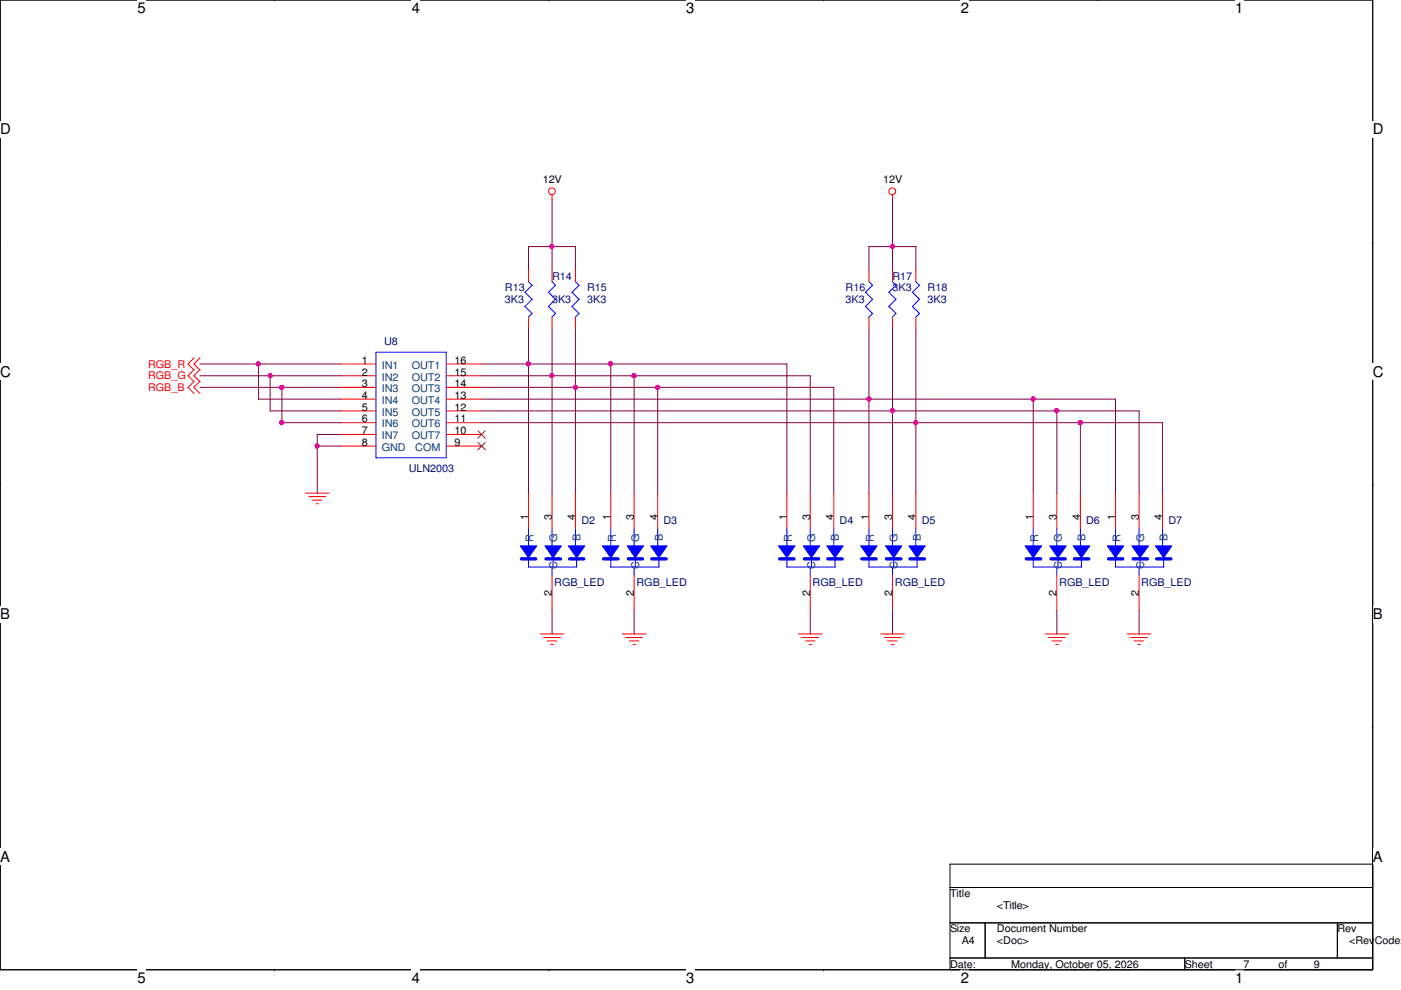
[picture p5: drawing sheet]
<svg xmlns="http://www.w3.org/2000/svg" width="297mm" height="210mm" viewBox="0 0 297 210" stroke-linecap="round" stroke-linejoin="round" font-family="sans-serif">
<path d="M0 0h291v205.6h-291z" fill="none" stroke="#000" stroke-width=".21"/>
<g fill="#fff">
<path d="M29.1 0h1.8v3.5h-1.8z"/>
<path d="M29.1 205.6h1.8v3.5h-1.8z"/>
</g>
<path d="M58.2 0h.1M58.2 205.6h.1" fill="none" stroke="#000" stroke-width=".21"/>
<g fill="#fff">
<path d="M87.3 0h1.7v3.5h-1.7z"/>
<path d="M87.3 205.6h1.7v3.5h-1.7z"/>
</g>
<path d="M116.4 0h.1M116.4 205.6h.1" fill="none" stroke="#000" stroke-width=".21"/>
<g fill="#fff">
<path d="M145.5 0h1.7v3.5h-1.7z"/>
<path d="M145.5 205.6h1.7v3.5h-1.7z"/>
</g>
<path d="M174.6 0h.1M174.6 205.6h.1" fill="none" stroke="#000" stroke-width=".21"/>
<g fill="#fff">
<path d="M203.7 0h1.7v3.5h-1.7z"/>
<path d="M203.7 205.6h1.7v3.5h-1.7z"/>
</g>
<path d="M232.8 0h.1M232.8 205.6h.1" fill="none" stroke="#000" stroke-width=".21"/>
<g fill="#fff">
<path d="M261.9 0h1.7v3.5h-1.7z"/>
<path d="M261.9 205.6h1.7v3.5h-1.7z"/>
<path d="M0 25.7h2.3v3.5h-2.3z"/>
<path d="M291 25.7h2.3v3.5h-2.3z"/>
<path d="M0 77.1h2.3v3.5h-2.3z"/>
<path d="M291 77.1h2.3v3.5h-2.3z"/>
</g>
<path d="M0 51.4h.1M291 51.4h.1" fill="none" stroke="#000" stroke-width=".21"/>
<g fill="#fff">
<path d="M0 128.5h2.1v3.5h-2.1z"/>
<path d="M291 128.5h2.1v3.5h-2.1z"/>
</g>
<path d="M0 102.8h.1M291 102.8h.1" fill="none" stroke="#000" stroke-width=".21"/>
<g fill="#fff">
<path d="M0 179.9h2.1v3.4h-2.1z"/>
<path d="M291 179.9h2.1v3.4h-2.1z"/>
</g>
<path d="M0 154.2h.1M291 154.2h.1M201.4 183.2h89.6v22.4h-89.6zM201.4 188.2h89.6M201.4 195.7h89.6M208.9 195.7v7.4M283.5 195.7v7.4M201.4 203.1h89.6M251.2 203.1v2.5" fill="none" stroke="#000" stroke-width=".21"/>
<g fill="none" stroke="#f00" stroke-width=".21">
<path d="M117 41.3v1.1M189.2 41.3v1.1M41.1 75.9l-1.2 1.3 1.2 1.2M41.1 78.4l-1.2 1.3 1.2 1.2M42.4 75.9l-1.3 1.3 1.3 1.2M42.4 78.4l-1.3 1.3 1.3 1.2M41.1 80.9l-1.2 1.2 1.2 1.3M42.4 80.9l-1.3 1.2 1.3 1.3M64.8 104.6h5M65.5 105.3h3.5M66.2 106h2M67 106.8h.5"/>
<path d="M114.6 134.4h4.9M115.3 135.2h3.5M116 135.9h2M116.8 136.7h.5M131.9 134.4h5.1M132.7 135.2h3.5M133.4 135.9h2.1M134.2 136.7h.5M169.3 134.4h5M170 135.2h3.6M170.8 135.9h2M171.5 136.7h.6"/>
<path d="M186.7 134.4h5.1M187.5 135.2h3.5M188.2 135.9h2M189 136.7h.5M221.6 134.4h5M222.3 135.2h3.5M223 135.9h2.1M223.8 136.7h.6M239 134.4h5M239.7 135.2h3.6M240.4 135.9h2.1M241.3 136.7h.5"/>
<circle cx="117" cy="40.6" r=".72"/>
<circle cx="189.2" cy="40.6" r=".72"/>
</g>
<path d="M165.1 115.7h3.5l-1.8 2.5z" fill-rule="evenodd" fill="#00f"/>
<path d="M165.1 115.7h3.5l-1.8 2.5z" fill="none" stroke="#00f" stroke-width=".21"/>
<path d="M170.3 115.7h3.5l-1.8 2.5z" fill-rule="evenodd" fill="#00f"/>
<path d="M170.3 115.7h3.5l-1.8 2.5z" fill="none" stroke="#00f" stroke-width=".21"/>
<path d="M175.3 115.7h3.5l-1.8 2.5z" fill-rule="evenodd" fill="#00f"/>
<g fill="none" stroke="#00f" stroke-width=".21">
<path d="M184.2 59.7l.8 .8M183.5 62l1.5 1.5M183.5 65l1.5 1.5M185 60.5l-1.5 1.5M185 63.5l-1.5 1.5M185 66.5l-.8 .8M166.8 112v4M166.8 118.7v1.6M171.8 112v4M172 118.7v1.6M175.3 115.7h3.5l-1.8 2.5zM176.8 112v4"/>
<path d="M177 118.4v1.8M166.8 120.2h10.3M171.8 120.2v1.8"/>
</g>
<path d="M165.3 118.5h3.1M170.6 118.5h3M175.5 118.5h3.1" fill="none" stroke="#00f" stroke-width=".72"/>
<path d="M184.2 57.2v2.5M184.2 67.2v2.5M166.8 104.6v7.4M171.8 104.6v7.4M176.8 104.6v7.4M171.8 122v7.5" fill="none" stroke="#f00" stroke-width=".21"/>
<path d="M182.5 115.7h3.5l-1.8 2.5z" fill-rule="evenodd" fill="#00f"/>
<path d="M182.5 115.7h3.5l-1.8 2.5z" fill="none" stroke="#00f" stroke-width=".21"/>
<path d="M187.7 115.7h3.5l-1.7 2.5z" fill-rule="evenodd" fill="#00f"/>
<path d="M187.7 115.7h3.5l-1.7 2.5z" fill="none" stroke="#00f" stroke-width=".21"/>
<path d="M192.7 115.7h3.5l-1.8 2.5z" fill-rule="evenodd" fill="#00f"/>
<g fill="none" stroke="#00f" stroke-width=".21">
<path d="M189.2 59.7l.8 .8M194.2 59.7l.8 .8M188.5 62l1.5 1.5M188.5 65l1.5 1.5M189.9 60.5l-1.5 1.5M189.9 63.5l-1.5 1.5M189.9 66.5l-.7 .8M193.5 62l1.5 1.5M193.5 65l1.5 1.5M194.9 60.5l-1.5 1.5M194.9 63.5l-1.5 1.5M194.9 66.5l-.8 .8"/>
<path d="M184.2 112v4M184.2 118.7v1.6M189.2 112v4M189.5 118.7v1.6M192.7 115.7h3.5l-1.8 2.5zM194.2 112v4M194.4 118.4v1.8M184.2 120.2h10.3M189.2 120.2v1.8"/>
</g>
<path d="M182.7 118.5h3.1M188 118.5h3M193 118.5h3" fill="none" stroke="#00f" stroke-width=".72"/>
<path d="M189.2 57.2v2.5M194.2 57.2v2.5M189.2 67.2v2.5M194.2 67.2v2.5M184.2 104.6v7.4M189.2 104.6v7.4M194.2 104.6v7.4M189.2 122v7.5" fill="none" stroke="#f00" stroke-width=".21"/>
<path d="M234.8 115.7h3.4l-1.7 2.5z" fill-rule="evenodd" fill="#00f"/>
<path d="M234.8 115.7h3.4l-1.7 2.5z" fill="none" stroke="#00f" stroke-width=".21"/>
<path d="M240 115.7h3.5l-1.8 2.5z" fill-rule="evenodd" fill="#00f"/>
<path d="M240 115.7h3.5l-1.8 2.5z" fill="none" stroke="#00f" stroke-width=".21"/>
<path d="M245 115.7h3.5l-1.8 2.5z" fill-rule="evenodd" fill="#00f"/>
<path d="M236.5 112v4M236.5 118.7v1.6M241.5 112v4M241.7 118.7v1.6M245 115.7h3.5l-1.8 2.5zM246.5 112v4M246.7 118.4l.1 1.8h-10.3M241.5 120.2v1.8" fill="none" stroke="#00f" stroke-width=".21"/>
<path d="M235 118.5h3M240.2 118.5h3.1M245.2 118.5h3" fill="none" stroke="#00f" stroke-width=".72"/>
<path d="M236.5 104.6v7.4M241.5 104.6v7.4M246.5 104.6v7.4M241.5 122v7.5" fill="none" stroke="#f00" stroke-width=".21"/>
<path d="M217.3 115.7h3.5l-1.7 2.5z" fill-rule="evenodd" fill="#00f"/>
<path d="M217.3 115.7h3.5l-1.7 2.5z" fill="none" stroke="#00f" stroke-width=".21"/>
<path d="M222.6 115.7h3.5l-1.8 2.5z" fill-rule="evenodd" fill="#00f"/>
<path d="M222.6 115.7h3.5l-1.8 2.5z" fill="none" stroke="#00f" stroke-width=".21"/>
<path d="M227.5 115.7h3.6l-1.8 2.5z" fill-rule="evenodd" fill="#00f"/>
<g fill="none" stroke="#00f" stroke-width=".21">
<path d="M112.1 59.7l.8 .8M117 59.7l.8 .8M111.3 62l1.6 1.5M111.3 65l1.6 1.5M112.8 60.5l-1.6 1.5M112.8 63.5l-1.6 1.5M112.8 66.5l-.8 .8M116.3 62l1.5 1.5M116.3 65l1.5 1.5M117.8 60.5l-1.6 1.5M117.8 63.5l-1.6 1.5M117.8 66.5l-.8 .8"/>
<path d="M219.1 112v4M219.1 118.7v1.6M224.1 112v4M224.3 118.7v1.6M227.5 115.7h3.6l-1.8 2.5zM229.1 112v4M229.3 118.4v1.8h-10.2M224.1 120.2v1.8"/>
</g>
<path d="M217.6 118.5h3M222.8 118.5h3M227.8 118.5h3" fill="none" stroke="#00f" stroke-width=".72"/>
<path d="M112.1 57.2v2.5M117 57.2v2.5M112.1 67.2v2.5M117 67.2v2.5M219.1 104.6v7.4M224.1 104.6v7.4M229.1 104.6v7.4M224.1 122v7.5" fill="none" stroke="#f00" stroke-width=".21"/>
<path d="M127.7 115.7h3.5l-1.7 2.5z" fill-rule="evenodd" fill="#00f"/>
<path d="M127.7 115.7h3.5l-1.7 2.5z" fill="none" stroke="#00f" stroke-width=".21"/>
<path d="M133 115.7h3.4l-1.7 2.5z" fill-rule="evenodd" fill="#00f"/>
<path d="M133 115.7h3.4l-1.7 2.5z" fill="none" stroke="#00f" stroke-width=".21"/>
<path d="M138 115.7h3.4l-1.7 2.5z" fill-rule="evenodd" fill="#00f"/>
<g fill="none" stroke="#00f" stroke-width=".21">
<path d="M122 59.7l.8 .8M121.3 62l1.5 1.5M121.3 65l1.5 1.5M122.8 60.5l-1.6 1.5M122.8 63.5l-1.6 1.5M122.8 66.5l-.8 .8M129.5 112v4M129.5 118.7v1.6M134.4 112v4M134.7 118.7v1.6M138 115.7h3.4l-1.7 2.5zM139.4 112v4"/>
<path d="M139.7 118.4v1.8h-10.2M134.4 120.2v1.8"/>
</g>
<path d="M128 118.5h3M133.2 118.5h3M138.2 118.5h3" fill="none" stroke="#00f" stroke-width=".72"/>
<path d="M122 57.2v2.5M122 67.2v2.5M129.5 104.6v7.4M134.4 104.6v7.4M139.4 104.6v7.4M134.4 122v7.5" fill="none" stroke="#f00" stroke-width=".21"/>
<path d="M110.3 115.7h3.5l-1.7 2.5z" fill-rule="evenodd" fill="#00f"/>
<path d="M110.3 115.7h3.5l-1.7 2.5z" fill="none" stroke="#00f" stroke-width=".21"/>
<path d="M115.5 115.7h3.5l-1.7 2.5z" fill-rule="evenodd" fill="#00f"/>
<path d="M115.5 115.7h3.5l-1.7 2.5z" fill="none" stroke="#00f" stroke-width=".21"/>
<path d="M120.5 115.7h3.5l-1.7 2.5z" fill-rule="evenodd" fill="#00f"/>
<path d="M79.7 74.7h14.9v22.4h-14.9zM112.1 112v4M112.1 118.7v1.6M117 112v4M117.3 118.7v1.6M120.5 115.7h3.5l-1.7 2.5zM122 112v4M122.3 118.4v1.8M112.1 120.2h10.2M117 120.2v1.8" fill="none" stroke="#00f" stroke-width=".21"/>
<path d="M110.6 118.5h3M115.8 118.5h3M120.8 118.5h3" fill="none" stroke="#00f" stroke-width=".72"/>
<g fill="none" stroke="#f00" stroke-width=".21">
<path d="M72.2 77.2h7.5M72.2 79.7h7.5M94.6 77.2h7.5M94.6 79.7h7.5M72.2 82.1h7.5M72.2 84.6h7.5M72.2 87.1h7.5M72.2 89.6h7.5M72.2 92.1h7.5M72.2 94.6h7.5M94.6 82.1h7.5M94.6 84.6h7.5"/>
<path d="M94.6 87.1h7.5M94.6 89.6h7.5M94.6 92.1h7.5M94.6 94.6h7.5M112.1 104.6v7.4M117 104.6v7.4M122 104.6v7.4M117 122v7.5"/>
</g>
<path d="M101.3 93.8l1.6 1.6M101.3 91.4l1.6 1.5M102.9 93.8l-1.6 1.6M102.9 91.4l-1.6 1.5" fill="none" stroke="#804000" stroke-width=".21"/>
<g fill="none" stroke="#800040" stroke-width=".21">
<path d="M117 42.3v14.9M122 52.2v5M122 52.3h-9.9v4.9M189.2 42.3v14.9M194.2 52.2v5M194.2 52.3h-10v4.9M42.4 77.2h29.8M42.4 79.7h29.8M54.8 77.2v7.5l17.5-.1M57.3 79.7v7.5l15-.1M102.1 77.2h64.7M102.1 79.7h69.7"/>
<path d="M112.1 69.7v34.9M117 69.7v34.9M122 69.7v34.9M129.5 77.1v27.5M134.4 79.6v25M166.8 77.1v27.5M171.8 79.6v25M184.2 69.7v34.9M189.2 69.7v34.9M194.2 69.7v34.9M42.4 82.1h29.8M59.8 89.6h12.5"/>
<path d="M59.8 82.1v7.6M67.2 94.6h5M67.2 92.1h5M67.3 92.1v12.5M102.1 89.6h144.4M102.1 84.6h134.4M102.1 87.1h139.4M102.1 82.1h74.7v22.5M139.4 82.1v22.5M219.1 84.6v20M224.1 87.1v17.5M229.1 89.6v15"/>
<path d="M236.5 84.6v20M241.5 87.1v17.5M246.5 89.6v15M117 129.5v5M134.4 129.5v5M171.8 129.5v5M189.2 129.5v5M224.1 129.5v5M241.5 129.5v5"/>
</g>
<circle cx="117" cy="52.3" r=".48" fill="#f0f"/>
<circle cx="117" cy="52.3" r=".48" fill="none" stroke="#f0f" stroke-width=".21"/>
<circle cx="189.2" cy="52.3" r=".49" fill="#f0f"/>
<circle cx="189.2" cy="52.3" r=".49" fill="none" stroke="#f0f" stroke-width=".21"/>
<circle cx="59.8" cy="82.1" r=".48" fill="#f0f"/>
<circle cx="59.8" cy="82.1" r=".48" fill="none" stroke="#f0f" stroke-width=".21"/>
<circle cx="59.7" cy="89.6" r=".49" fill="#f0f"/>
<circle cx="59.7" cy="89.6" r=".49" fill="none" stroke="#f0f" stroke-width=".21"/>
<circle cx="54.8" cy="77.1" r=".48" fill="#f0f"/>
<circle cx="54.8" cy="77.1" r=".48" fill="none" stroke="#f0f" stroke-width=".21"/>
<circle cx="57.3" cy="79.6" r=".47" fill="#f0f"/>
<circle cx="57.3" cy="79.6" r=".47" fill="none" stroke="#f0f" stroke-width=".21"/>
<circle cx="112" cy="77.1" r=".49" fill="#f0f"/>
<circle cx="112" cy="77.1" r=".49" fill="none" stroke="#f0f" stroke-width=".21"/>
<circle cx="117" cy="79.6" r=".47" fill="#f0f"/>
<circle cx="117" cy="79.6" r=".47" fill="none" stroke="#f0f" stroke-width=".21"/>
<circle cx="122" cy="82.1" r=".48" fill="#f0f"/>
<circle cx="122" cy="82.1" r=".48" fill="none" stroke="#f0f" stroke-width=".21"/>
<circle cx="129.4" cy="77.1" r=".48" fill="#f0f"/>
<circle cx="129.4" cy="77.1" r=".48" fill="none" stroke="#f0f" stroke-width=".21"/>
<circle cx="134.4" cy="79.6" r=".48" fill="#f0f"/>
<circle cx="134.4" cy="79.6" r=".48" fill="none" stroke="#f0f" stroke-width=".21"/>
<circle cx="139.4" cy="82.1" r=".48" fill="#f0f"/>
<circle cx="139.4" cy="82.1" r=".48" fill="none" stroke="#f0f" stroke-width=".21"/>
<circle cx="194.2" cy="89.6" r=".48" fill="#f0f"/>
<circle cx="194.2" cy="89.6" r=".48" fill="none" stroke="#f0f" stroke-width=".21"/>
<circle cx="184.2" cy="84.6" r=".49" fill="#f0f"/>
<circle cx="184.2" cy="84.6" r=".49" fill="none" stroke="#f0f" stroke-width=".21"/>
<circle cx="189.2" cy="87.1" r=".49" fill="#f0f"/>
<circle cx="189.2" cy="87.1" r=".49" fill="none" stroke="#f0f" stroke-width=".21"/>
<circle cx="219.1" cy="84.6" r=".48" fill="#f0f"/>
<circle cx="219.1" cy="84.6" r=".48" fill="none" stroke="#f0f" stroke-width=".21"/>
<circle cx="224" cy="87.1" r=".49" fill="#f0f"/>
<circle cx="224" cy="87.1" r=".49" fill="none" stroke="#f0f" stroke-width=".21"/>
<circle cx="229" cy="89.6" r=".48" fill="#f0f"/>
<circle cx="229" cy="89.6" r=".48" fill="none" stroke="#f0f" stroke-width=".21"/>
<circle cx="67.2" cy="94.6" r=".47" fill="#f0f"/>
<circle cx="67.2" cy="94.6" r=".47" fill="none" stroke="#f0f" stroke-width=".21"/>
<g font-size="3.1">
<text x="29.1" y="2.8">5</text>
<text x="87.3" y="2.8">4</text>
<text x="145.5" y="2.8">3</text>
<text x="203.7" y="2.8">2</text>
<text x="261.9" y="2.8">1</text>
<text x="0" y="28.5">D</text>
<text x="291" y="28.5">D</text>
<text x="0" y="79.9">C</text>
<text x="291" y="79.9">C</text>
<text x="0" y="131.3">B</text>
<text x="291" y="131.3">B</text>
<text x="0" y="182.7">A</text>
<text x="291" y="182.7">A</text>
<text x="29.1" y="208.4">5</text>
<text x="87.3" y="208.4">4</text>
<text x="145.5" y="208.4">3</text>
<text x="203.7" y="208.4">2</text>
<text x="261.9" y="208.4">1</text>
</g>
<g font-size="2.2">
<text x="115.1" y="38.9">12V</text>
<text x="187.2" y="38.9">12V</text>
<text x="76.7" y="77.1">1</text>
<text x="96.3" y="77.1">16</text>
<text x="76.7" y="79.6">2</text>
<text x="76.7" y="82.1">3</text>
<text x="96.3" y="82.1">14</text>
<text x="96.3" y="79.6">15</text>
<text x="76.7" y="84.6">4</text>
<text x="76.7" y="87.1">5</text>
<text x="76.7" y="89.6">6</text>
<text x="96.3" y="89.6">11</text>
<text x="96.3" y="87.1">12</text>
<text x="96.3" y="84.6">13</text>
<text x="76.7" y="92.1">7</text>
<text x="76.7" y="94.5">8</text>
<text x="96.3" y="94.5">9</text>
<text x="96.3" y="92.1">10</text>
<text x="112" y="110.3" transform="rotate(-90 112 110.3)">1</text>
<text x="117" y="110.3" transform="rotate(-90 117 110.3)">3</text>
<text x="122" y="110.3" transform="rotate(-90 122 110.3)">4</text>
<text x="129.5" y="110.3" transform="rotate(-90 129.5 110.3)">1</text>
<text x="134.4" y="110.3" transform="rotate(-90 134.4 110.3)">3</text>
<text x="139.4" y="110.3" transform="rotate(-90 139.4 110.3)">4</text>
<text x="166.8" y="110.3" transform="rotate(-90 166.8 110.3)">1</text>
<text x="171.7" y="110.3" transform="rotate(-90 171.7 110.3)">3</text>
<text x="176.7" y="110.3" transform="rotate(-90 176.7 110.3)">4</text>
<text x="184.2" y="110.3" transform="rotate(-90 184.2 110.3)">1</text>
<text x="189.2" y="110.3" transform="rotate(-90 189.2 110.3)">3</text>
<text x="194.1" y="110.3" transform="rotate(-90 194.1 110.3)">4</text>
<text x="219" y="110.3" transform="rotate(-90 219 110.3)">1</text>
<text x="224" y="110.3" transform="rotate(-90 224 110.3)">3</text>
<text x="229" y="110.3" transform="rotate(-90 229 110.3)">4</text>
<text x="236.5" y="110.3" transform="rotate(-90 236.5 110.3)">1</text>
<text x="241.5" y="110.3" transform="rotate(-90 241.5 110.3)">3</text>
<text x="246.4" y="110.3" transform="rotate(-90 246.4 110.3)">4</text>
<text x="117" y="126.3" transform="rotate(-90 117 126.3)">2</text>
<text x="134.4" y="126.3" transform="rotate(-90 134.4 126.3)">2</text>
<text x="171.7" y="126.3" transform="rotate(-90 171.7 126.3)">2</text>
<text x="189.2" y="126.3" transform="rotate(-90 189.2 126.3)">2</text>
<text x="224" y="126.3" transform="rotate(-90 224 126.3)">2</text>
<text x="241.5" y="126.3" transform="rotate(-90 241.5 126.3)">2</text>
<text x="201.4" y="190.2">Title</text>
<text x="201.4" y="197.7">Size</text>
<text x="211.4" y="197.7">Document Number</text>
<text x="211.4" y="192.7">&lt;Title&gt;</text>
<text x="283.5" y="197.7">Rev</text>
<text x="203.9" y="200.2">A4</text>
<text x="211.4" y="200.2">&lt;Doc&gt;</text>
<text x="286" y="200.2">&lt;RevCode&gt;</text>
<text x="201.4" y="205.1">Date:</text>
<text x="214.4" y="205.1">Monday, October 05, 2026</text>
<text x="251.2" y="205.1">Sheet</text>
<text x="263.6" y="205.1">7</text>
<text x="271.1" y="205.1">of</text>
<text x="278.6" y="205.1">9</text>
</g>
<g font-size="2.2" fill="#000080">
<text x="117" y="59.3">R14</text>
<text x="189.2" y="59.3">R17</text>
<text x="107.1" y="61.8">R13</text>
<text x="107.1" y="64.3">3K3</text>
<text x="117" y="64.3">3K3</text>
<text x="124.5" y="61.8">R15</text>
<text x="124.5" y="64.3">3K3</text>
<text x="179.3" y="61.8">R16</text>
<text x="179.3" y="64.3">3K3</text>
<text x="189.2" y="61.8">3K3</text>
<text x="196.7" y="61.8">R18</text>
<text x="196.7" y="64.3">3K3</text>
<text x="81.4" y="73.2">U8</text>
<text x="86.7" y="100.1">ULN2003</text>
<text x="123.3" y="111">D2</text>
<text x="140.7" y="111">D3</text>
<text x="178" y="111">D4</text>
<text x="195.4" y="111">D5</text>
<text x="230.3" y="111">D6</text>
<text x="247.7" y="111">D7</text>
<text x="117.5" y="124.2">RGB_LED</text>
<text x="135" y="124.2">RGB_LED</text>
<text x="172.3" y="124.2">RGB_LED</text>
<text x="189.7" y="124.2">RGB_LED</text>
<text x="224.6" y="124.2">RGB_LED</text>
<text x="242" y="124.2">RGB_LED</text>
</g>
<g font-size="2.2" fill="#f00">
<text x="31.4" y="77.9">RGB_R</text>
<text x="31.4" y="80.4">RGB_G</text>
<text x="31.4" y="82.9">RGB_B</text>
</g>
<g font-size="2.2" fill="#004080">
<text x="80.9" y="78.2">IN1</text>
<text x="80.9" y="80.7">IN2</text>
<text x="80.9" y="83.1">IN3</text>
<text x="87.3" y="83.1">OUT3</text>
<text x="87.3" y="80.7">OUT2</text>
<text x="87.3" y="78.2">OUT1</text>
<text x="80.9" y="85.6">IN4</text>
<text x="80.9" y="88.1">IN5</text>
<text x="87.3" y="88.1">OUT5</text>
<text x="87.3" y="85.6">OUT4</text>
<text x="80.9" y="90.6">IN6</text>
<text x="80.9" y="93.1">IN7</text>
<text x="80.9" y="95.6">GND</text>
<text x="87.3" y="93.1">OUT7</text>
<text x="87.3" y="90.6">OUT6</text>
<text x="88.1" y="95.6">COM</text>
<text x="113.1" y="114.9" transform="rotate(-90 113.1 114.9)">R</text>
<text x="118.1" y="115" transform="rotate(-90 118.1 115)">G</text>
<text x="123.1" y="114.8" transform="rotate(-90 123.1 114.8)">B</text>
<text x="130.6" y="114.9" transform="rotate(-90 130.6 114.9)">R</text>
<text x="135.5" y="115" transform="rotate(-90 135.5 115)">G</text>
<text x="140.5" y="114.8" transform="rotate(-90 140.5 114.8)">B</text>
<text x="167.9" y="114.9" transform="rotate(-90 167.9 114.9)">R</text>
<text x="172.8" y="115" transform="rotate(-90 172.8 115)">G</text>
<text x="177.8" y="114.8" transform="rotate(-90 177.8 114.8)">B</text>
<text x="185.3" y="114.9" transform="rotate(-90 185.3 114.9)">R</text>
<text x="190.3" y="115" transform="rotate(-90 190.3 115)">G</text>
<text x="195.2" y="114.8" transform="rotate(-90 195.2 114.8)">B</text>
<text x="220.1" y="114.9" transform="rotate(-90 220.1 114.9)">R</text>
<text x="225.1" y="115" transform="rotate(-90 225.1 115)">G</text>
<text x="230.1" y="114.8" transform="rotate(-90 230.1 114.8)">B</text>
<text x="237.6" y="114.9" transform="rotate(-90 237.6 114.9)">R</text>
<text x="242.6" y="115" transform="rotate(-90 242.6 115)">G</text>
<text x="247.5" y="114.8" transform="rotate(-90 247.5 114.8)">B</text>
<text x="118.1" y="120.7" transform="rotate(-90 118.1 120.7)">C</text>
<text x="135.5" y="120.7" transform="rotate(-90 135.5 120.7)">C</text>
<text x="172.8" y="120.7" transform="rotate(-90 172.8 120.7)">C</text>
<text x="190.3" y="120.7" transform="rotate(-90 190.3 120.7)">C</text>
<text x="225.1" y="120.7" transform="rotate(-90 225.1 120.7)">C</text>
<text x="242.6" y="120.7" transform="rotate(-90 242.6 120.7)">C</text>
</g>
</svg>
